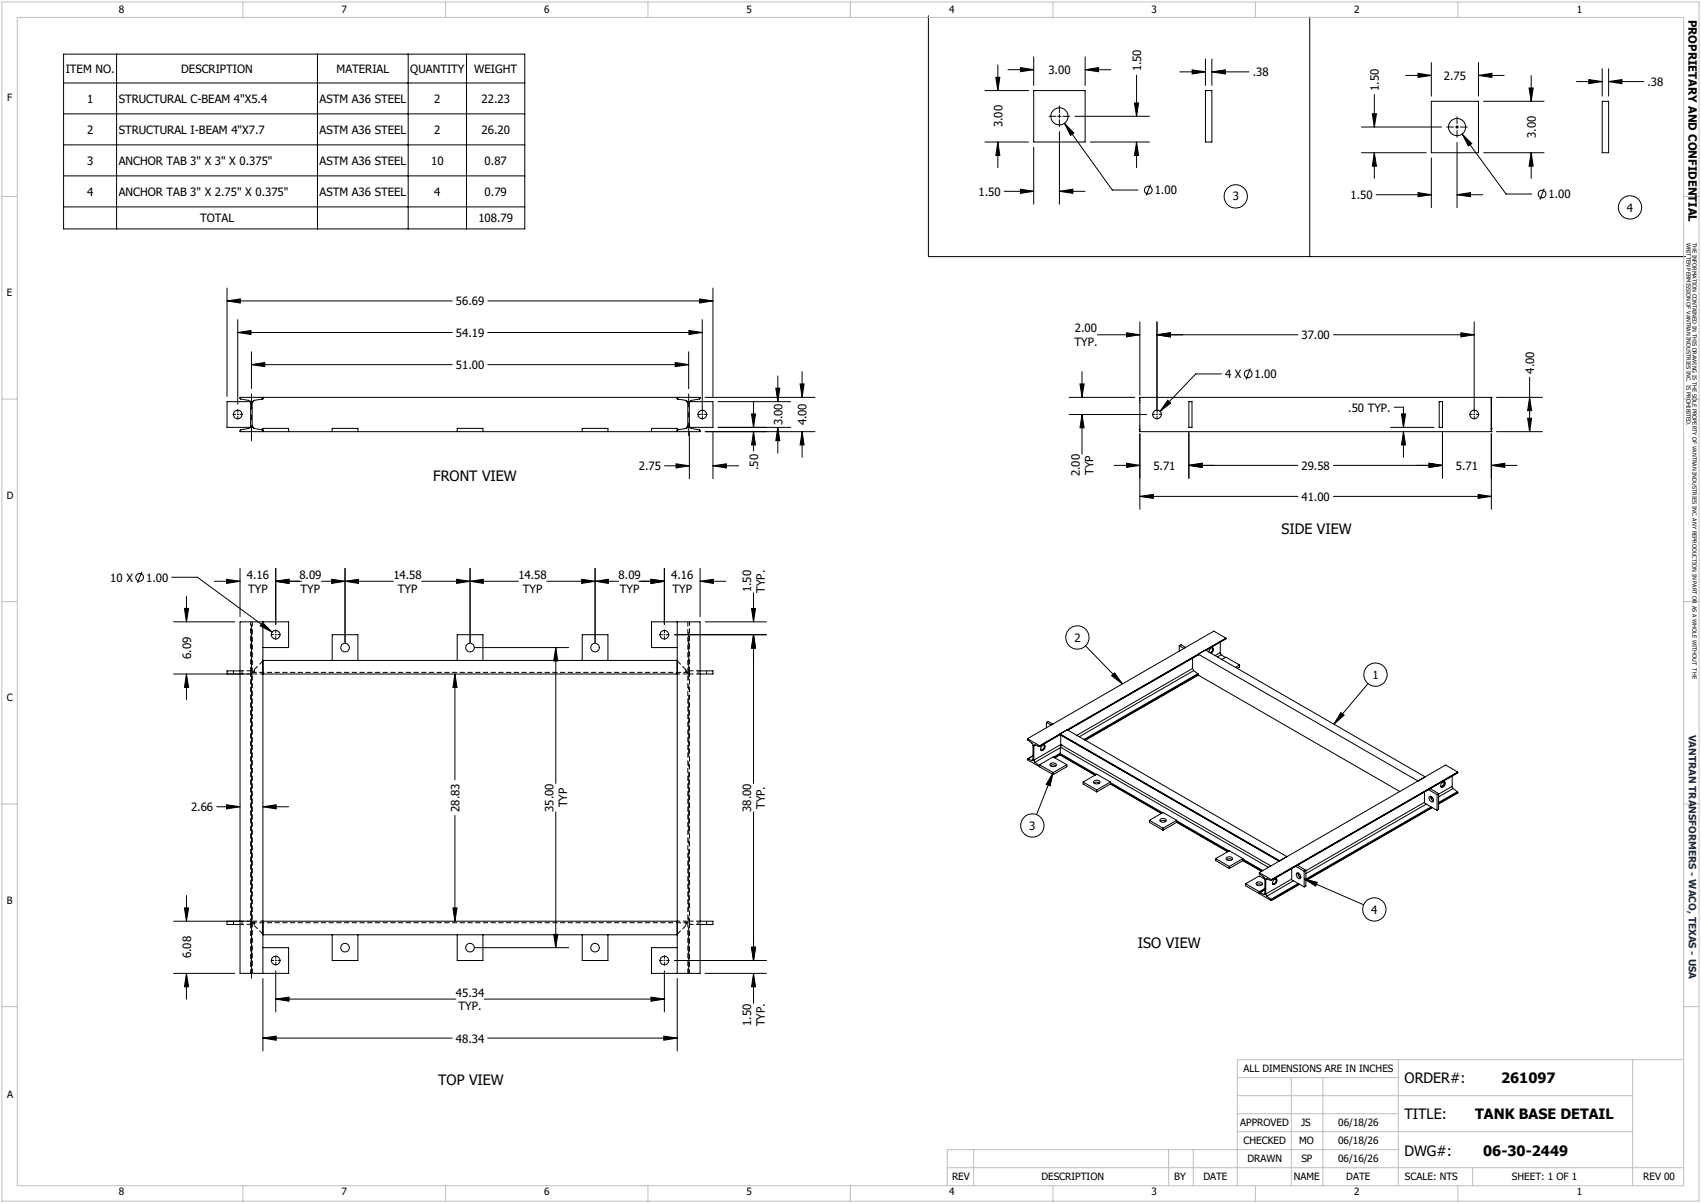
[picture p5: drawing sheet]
<svg xmlns="http://www.w3.org/2000/svg" width="420mm" height="297mm" viewBox="0 0 420 297" stroke-linecap="round" stroke-linejoin="round" font-family="sans-serif">
<path d="M61.9 153.5v12.1M170.2 153.5v12.1M59.3 165.6h2.6M59.3 166.4h2.6M172.9 166.4h-2.7M172.9 165.6h-2.7M59.3 227.4h2.6M59.3 228.2h2.6M61.9 228.2v12.1M170.2 228.2v12.1M172.9 227.4h-2.7M172.9 228.2h-2.7" fill="none" stroke="#000" stroke-width=".25" stroke-dasharray="1.3 .6" stroke-dashoffset=".3" stroke-linecap="butt"/>
<g fill="none" stroke="#000" stroke-width=".25" stroke-dasharray="1.3 .6" stroke-dashoffset=".4" stroke-linecap="butt">
<path d="M57.7 165.6v.8M59.8 166.4v-.8M61.9 166.4v-.8M62.3 166l.5-.5M169.4 165.5l.4 .5M170.2 165.6v.8M172.4 165.6v.8M174.5 166.4v-.8M57.7 227.4v.8M59.8 228.2v-.8M61.9 228.2v-.8M62.8 228.3l-.5-.5"/>
<path d="M169.8 227.8l-.4 .5M170.2 227.4v.8M172.4 227.4v.8M174.5 228.2v-.8"/>
</g>
<g fill="none" stroke="#000" stroke-width=".25" stroke-dasharray="1.3 .6" stroke-linecap="butt">
<path d="M61.9 158.8h.4M62.3 156.7h-.4M169.8 158.8h.4M170.2 156.7h-.4M62.3 166v.4M62.8 165.5v-.2M62.8 166.4h-.5M167.3 163.2h-.1M169.3 165.3l.1 .2M169.8 166v.4M169.8 166.4h-.5M61.9 237.1h.4"/>
<path d="M62.3 227.4v.4M62.3 227.4h.5M62.3 235h-.4M62.8 228.5v-.2M167.2 230.6h.1M169.3 227.4h.5M169.4 228.3l-.1 .2M169.8 227.4v.4M169.8 237.1h.4M170.2 235h-.4"/>
</g>
<path d="M61.9 166.4v61M62.8 165.3v1.1M169.3 165.3v1.1M170.2 166.4v61M62.8 227.4v1.1M169.3 227.4v1.1" fill="none" stroke="#000" stroke-width=".25" stroke-dasharray="1.3 .6" stroke-dashoffset=".6" stroke-linecap="butt"/>
<path d="M62.3 153.5v86.8M169.8 153.5v86.8M64.9 163.2l-2.1 2.1M169.3 165.3l-2-2.1M62.8 228.5l2.1 2.1M167.3 230.6l2-2.1" fill="none" stroke="#000" stroke-width=".25" stroke-dasharray="1.3 .6" stroke-dashoffset=".1" stroke-linecap="butt"/>
<path d="M62.8 166.4h2.1M167.2 166.4h2.1M64.9 227.4h-2.1M169.3 227.4h-2.1" fill="none" stroke="#000" stroke-width=".25" stroke-dasharray="1.3 .6" stroke-dashoffset=".5" stroke-linecap="butt"/>
<path d="M169.8 166h-107.5M169.8 227.8h-107.5" fill="none" stroke="#000" stroke-width=".25" stroke-dasharray="1.3 .6" stroke-dashoffset=".2" stroke-linecap="butt"/>
<g fill="none" stroke="#000" stroke-width=".25">
<path d="M15.7 13.4h113.9v43.1h-113.9zM28.8 13.4v43.1M78.4 13.4v43.1M100.8 13.4v43.1M115.2 13.4v43.1M229.2 3.9v59.5h187M245.9 19.1h1l-.5 3.3zM246.4 16v6.4M248.9 17.2h6.3M252 16.7l3.2 .5-3.2 .5zM255.2 14v7.1M267.9 17.2l3.4-.5v1z"/>
<path d="M267.9 14v7.1M267.9 17.2h6.4M280.6 18.6v10.1M291.3 17.7h6.3M294.4 17.2l3.2 .5-3.2 .6zM297.6 14.6v6.5M299.2 17.7l3.3-.5v1.1zM299.2 14.6v6.5M299.2 17.7h9.2M323.4 4.2v59.2M347.1 18.6h6.3M350.1 18.1l3.3 .5-3.3 .5z"/>
<path d="M353.4 15.4v8.3M365.1 18.6l3.3-.5v1zM365.1 15.4v8.3M365.1 18.6h6.3M378.1 18.7v6.3M392.3 19.6l3.3 .5-3.3 .6zM395.6 17v6.7M397.2 17v6.7M15.7 20.5h113.9M15.7 28.1h113.9M15.7 35.8h113.9M243.2 35.1h10.8"/>
<path d="M243.2 22.4h10.8M246.4 35.1l.5 3.3h-1zM246.4 35.1v6.3M255.2 22.4h12.7v12.7h-12.7zM255.2 36.3v14.1M259 28.7h1.7M261.2 28.7h.8M261.6 26.2v1.7M261.6 28.3v.8M261.6 29.6v1.7M261.6 32.5v17.9M262.4 28.7h1.7"/>
<path d="M262.8 30.4l2.3 2.4-.8 .6zM262.8 30.4l11.8 16.5h6.4M265.4 28.7h18.4M269.2 35.1h14.6M280.1 25.4h1l-.5 3.3zM280.6 35.1l.5 3.3h-1zM280.6 35.1v6.3M297.6 22.4h1.6v12.7h-1.6zM336.2 37.7h15.9M336.2 31.4h19.8M338.8 28.1h1.1l-.6 3.3zM339.3 37.7l.6 3.3h-1.1z"/>
<path d="M339.3 23.4v8M339.3 37.7v6.4M353.4 25h11.7v12.7h-11.7zM353.4 39v12.3M357.2 31.4h1.7M359.3 31.4h.9M359.8 28.8v1.7M359.8 30.9v.9M359.8 32.2v1.7M359.8 35.2v16.1M360.6 31.4h1.7M361 33.1l2.4 2.4-.9 .6z"/>
<path d="M361 33.1l10.9 14.8h6.3M366.3 25h14.9M366.3 37.7h14.9M377.5 21.7h1.1l-.5 3.3zM378.1 37.7l.5 3.3h-1.1zM378.1 37.7v6.4M389.3 20.1h6.3M395.6 25h1.6v12.7h-1.6zM397.2 20.1l3.3-.5v1.1zM397.2 20.1h8.7M15.7 43.4h113.9M15.7 51.1h113.9"/>
<path d="M248 47.2h7.2M252 46.7l3.2 .5-3.2 .5zM261.6 47.2l3.3-.5v1zM261.6 47.2h6.3M284.1 45.6l-1.1 2.7M339.8 48.1h13.6M350.1 47.6l3.3 .5-3.3 .5zM359.8 48.1l3.3-.5v1zM359.8 48.1h6.3M381.3 46.6l-1.1 2.7M56.1 74.3l3.2-.5v1zM56.1 71.1v26.8"/>
<path d="M56.1 74.3h55.6M58.7 78.9v20.9M120.4 74.3h55.6M172.8 73.8l3.2 .5-3.2 .5zM173.4 78.9v22.2M176 71.1v26.8M281.4 79.5v18.1M285.7 79.5v21.6M364 79.5v21.6M58.7 82.1l3.3-.5v1zM58.7 82.1h53M59.3 98.1h113.6l-.2 .4-2.2 .4-.3 .5 .1 6.1 .4 .3 2 .3 .2 .5h-113.6l.1-.5 1.9-.3 .6-.5-.1-6.2-.5-.3-1.9-.3z"/>
<path d="M61.8 99.2h-5.7v6.3h5.7M62.1 90l3.3-.5v1zM62.1 86.9v9M62.1 90h49.6M62.3 99.4v5.8M62.8 98.8l-.5 .6M62.8 98.8l-.4 .3-.1 .3M64.7 98.5l-1.9 .3M64.9 98.3v.2h-.2M64.9 98.3l-.2 .2M64.9 98.1v.2M120.4 90h49.6"/>
<path d="M120.4 82.1h53M166.7 89.5l3.3 .5-3.3 .5zM167.2 98.5h.1M167.2 98.3v.2M167.2 98.3l.2 .2M167.2 98.1v.2M167.3 98.5h.1M167.4 98.5l1.9 .3M169.3 98.8l.5 .6M169.3 98.8l.5 .3v.3M169.8 99.4v5.8M170 86.9v9.1"/>
<path d="M170.1 81.6l3.3 .5-3.3 .5zM170.3 99.2h5.7v6.3h-5.7M174.1 98.1h27.1M177.3 99.2h17.9M186.1 99.2v6.3M191.6 95.8h.9l-.4 3.4zM192.1 92.8v6.4M197.6 94.8h.9l-.5 3.3zM198 91.8v6.3M264 98.1h16.2M266.7 94.8h1l-.5 3.3zM267.2 91.8v6.3"/>
<path d="M271 82.7h10.4M278.2 82.2l3.2 .5-3.2 .5zM285.7 82.7l3.3-.5v1zM285.7 82.7h34.8M288.3 98.8l.8 .7-2.7 2.1zM293.5 99.2h.8v6.3h-.8zM301.6 92.3h-6.4l-8.8 9.3M308.7 91l-1 2.7M329.2 82.7h34.8M355.4 99.2h.8v6.3h-.8zM360.7 82.2l3.3 .5-3.3 .5zM368.2 98.1v7.1"/>
<path d="M368.2 98.1h-86.8v8.5h86.8M368.2 98.1h.1M369.5 98.1h11.4M377.7 98.1l.5 3.3h-1zM377.7 93.1v13.5M62.3 105.2l.5 .6M62.3 105.2l.1 .3 .4 .3M62.8 105.8l1.9 .3M64.7 106.1h.2M64.7 106.1l.2 .3M64.9 106.6v-.8h6.4v.8M82 106.6v-.8h6.4v.8"/>
<path d="M112.9 106.6v-.8h6.3v.8M143.8 106.6v-.8h6.3v.8M160.9 106.6v-.8h6.3v.8M164.1 115h6.1M166.9 114.5l3.3 .5-3.3 .5zM167.2 106.1h.1M167.4 106.1l-.2 .3M167.4 106.1h-.1M169.3 105.8l-1.9 .3M169.8 105.2l-.5 .6M169.8 105.2v.3l-.5 .3M170.2 106.8v11.4"/>
<path d="M174.1 106.6h27.1M176 115l3.4-.5v1zM176 106.8v11.4M176 115h6.4M177.3 105.5h17.9M185.6 102.2h.9l-.4 3.3zM186.1 106.6l.4 3.3h-.9zM186.1 106.6v4.7M192.1 105.5l.4 3.3h-.9zM192.1 105.5v6.4M198 106.6l.5 3.3h-.9zM198 106.6v6.3"/>
<path d="M264 102.3h19.1M267.2 102.3l.5 3.3h-1zM267.2 102.3v9.8M275.1 114.9h6.3M278.2 114.4l3.2 .5-3.2 .5zM281.4 107.1v18.6M293.5 114.9l3.3-.5v1zM293.5 106.8v11.3M293.5 114.9h27M329.2 114.9h27M343.4 105.5h10.7M344.2 100.5h2.3v5"/>
<path d="M346 102.2h1.1l-.6 3.3zM346.5 106.6l.6 3.3h-1.1zM346.5 106.6v6.3M352.8 114.4l3.4 .5-3.4 .5zM356.2 106.8v11.3M368.2 106.6h.1M368.2 105.8h.1M368.2 106.1v.3M368.2 105.2v.6M368.2 114.9l3.3-.5v1zM368.2 105.8v.8M368.2 107.1v18.6"/>
<path d="M368.2 114.9h6.4M369.5 106.6h11.4M377.2 103.3h1l-.5 3.3zM281.4 122.6l3.4-.5v.9zM281.4 122.6h39.1M329.2 122.6h39M364.9 122.1l3.3 .5-3.3 .4zM35 141.2l-1.1 2.7M42.4 142.5h6.4l18.4 13.6M42.9 153.5h15.1M45.5 150.2h1.1l-.6 3.3zM46 147.2v6.3"/>
<path d="M52.9 143.5h6.4M56 143l3.3 .5-3.3 .5zM59.3 140.3v12M62.1 154.2v87.3M64.8 153.7l2.4 2.4-3-1.6zM64.9 159.9h6.4v-6.4h-12v86.8h12v-6.3h-6.4M64.9 153.5v86.8M68.1 143.5l3.3-.5v1zM68.1 140.3v13.9M68.1 143.5h6.3M79.4 143.5h17.7M81.9 143l3.3 .5-3.3 .5z"/>
<path d="M85.2 143.5l3.3-.5v1zM85.2 140.3v18.3M104.1 143.5h23.9M112.7 143l3.4 .5-3.4 .5zM116.1 143.5l3.2-.5v1zM116.1 140.3v18.3M117.3 159.9h23.1M135 143.5h17.8M137.2 159.9l.5 3.3h-1zM137.2 159.9v33.5M143.6 143l3.3 .5-3.3 .5zM146.9 143.5l3.3-.5v1z"/>
<path d="M146.9 140.3v18.3M157.7 143.5h6.3M160.7 143l3.3 .5-3.3 .5zM164 140.3v13.9M166.6 156.7h22.6M167.2 159.9h-6.3v-6.4h12v86.8h-12v-6.3h6.3M167.2 153.5v86.8M172.9 143.5l3.2-.5v1zM172.9 140.3v12M172.9 143.5h6.3M174.1 153.5h15.1M185.6 150.2h.9l-.4 3.3z"/>
<path d="M186.1 156.7l.4 3.3h-.9zM186.1 146.4v7.1M186.1 156.7v36.7M268 159.5l9.1 9.3M291.2 159.4l1.1 .7M291.2 159.4l.4-.2 1.1 .6M291.2 159.4v1.4M299.3 159.9v.6l-.5 .6M301.3 158.5v2.6M302.7 157.7l-4.9 2.8M302.7 157.5l-46 26.6M302.7 157.5v.2"/>
<path d="M302.7 157.5l-3-1.7-46 26.6M302.7 157.7l-5 2.8M42.9 166.4h18.6M46 166.4l.6 3.3h-1.1zM46 166.4v6.4M59.3 165.6h-3.2v.8M64.9 166.4h102.3M64.9 163.1h102.3M82 163.1v-6.4h6.4v6.4M112.3 166.4l.6 3.3h-1.1zM112.3 166.4v26.1M112.9 163.1v-6.4h6.3v6.4"/>
<path d="M143.8 163.1v-6.4h6.3v6.4M172.9 165.6h3.1v.8h-3.1M258.4 178.4v1.3M258.4 178.4l1.1 .6M258.4 178.4l.4-.3 1.1 .7M274.5 166.8l.7-.7 1.9 2.7zM294.5 165l.2 .6M294.5 162.5v2.5M294.5 165l-28.6 16.5M294.7 165.6l1.2 .8v.3M294.7 165.6l-28.2 16.3M295.8 166.3l-28.1 16.3"/>
<path d="M295.9 161.7l-32.2 18.6M295.9 161.6l-32.3 18.6M295.9 166.7l49.7 28.7M295.9 161.5l-.1 .2M295.9 161.5l1.7-1 54.3 31.3-1.8 1zM295.9 166.7l-27.9 16.1M295.9 166.5l-28 16.2M298.5 161a.77 .77 0 0 1 .2-.8 .77 .77 0 0 1 .9-.1l-.1 .8-.5 .4M301.3 161.1l.3 .5M301.3 161.1l-1.3 .8M301.6 161.6l.9 .7M301.6 161.6l-1 .6"/>
<path d="M301.7 162.8l1-.6 3.4 2M306.1 164.2l-1 .5M306.1 164.2v.5l-.6 .3M331.1 175.9l.8 .7-2.5 2.2zM337.8 168.8l-8.4 10M53.5 199.2h5.8M56 198.7l3.3 .5-3.3 .5zM64.9 199.2l3.3-.5v1zM64.9 199.2h6.4M253.7 182.4l.1 .3 1.3 1.2v3.8h-.3M253.7 182.4l3 1.7M253.7 187.4l1.4-.8-1.3 .8"/>
<path d="M253.8 187.4l-.1 .2 6.3 3.6M253.8 187.4l1 .3M255.1 187.6l-.3 .1M255.3 184.1l.2-.2 1.2 .4M255.3 187.7l.3 .5M255.3 184.1v3.6M255.6 188.2l1 .8M255.6 183.9l-.3 .2M256.6 189l.1 .2M256.7 188.8l3.3-1.9 3.4 1.9M256.7 188.8l3.3 1.9M256.7 184.1v.2"/>
<path d="M256.7 188.8v.5M256.7 188.9l-.1 .1M257.2 184.2a.47 .47 0 0 1 .8-.2 .47 .47 0 0 1 0 .7l-.2 .2a.49 .49 0 0 1-.7 .4 .49 .49 0 0 1 0-.8zM257.8 183.9a1.08 1.08 0 0 1-.8 1.3M259.3 188.6a.8 .8 0 0 1 .9-.3 .8 .8 0 0 1 .6 .7 .87 .87 0 0 1-1.5-.3zM259.4 189.1l.4-.3 .9 .3M260 190.7l-.7 3.3-1-.4zM260 190.7v.5M260 190.7l-4.1 10.4M261.7 181.3l.1 .1M261.7 181.3l54.2 31.3M261.7 181.4l-5.1 2.9"/>
<path d="M261.7 181.3l-5 3M261.7 181.2l1.8-1 54.2 31.3-1.7 1zM261.7 181.2v.1M261.7 186.3v.1M261.7 186.4l8.7 5M261.7 186.4l-1.2 .7M261.7 186.3l8.8 5M261.7 186.3l-1.4 .7M261.8 186.1l-.1 .2M261.8 184.6v1.5M261.8 186.1l8.9 5.1M261.8 184.6l-6.2 3.6"/>
<path d="M261.8 185.9l-1.7 1M261.9 183.8v.7M261.9 183.8h.1M261.9 181.5v2.3M261.9 184.5l-.1 .1M261.9 183.8l51.9 30M261.9 184.5l51.3 29.6M261.9 183.8l-6.6 3.9M263.4 188.8l-3.4 1.9M263.4 188.8v.5l-3.4 1.9M267.4 193.1l3.4 1.9M267.4 193.1l3.4-2 3.4 2"/>
<path d="M267.4 193.1v.5l3.4 1.9M270.1 192.9a.86 .86 0 0 1 1.5 .3 .85 .85 0 0 1-.9 .4 .85 .85 0 0 1-.6-.7zM270.1 193.3l.6-.2 .8 .2M270.8 195v.5M274.2 193.1l-3.4 1.9M274.2 193.1v.5M274.2 193.6l-3.4 1.9M274.2 193.6l12.5 7.2M274.2 193.2l12.9 7.5M274.2 193.5l12.6 7.3M351.7 195.5v2.6l-29.3 16.9M351.8 198.3l3 1.8"/>
<path d="M352.1 198.5l-29.7 17.2M352.7 194.9l2.1 1.3M352.9 196.7a.82 .82 0 0 1 .9 .3 .82 .82 0 0 1 .1 .9 .89 .89 0 0 1-1-1.2zM353.1 194.7l2.1 1.2M353.3 196.6l.1 .7 .5 .5M353.3 199.2l-30.9 17.8M353.6 199.4l-31.2 17.9M353.7 199.4l-31.3 18M353.7 197l-.4 .1M353.9 197.5l-.2 .1M354.8 196.2v3.9M355.2 195.9l-.4 .3"/>
<path d="M355.2 195.9v3.9l-.4 .3M356 193.3a.48 .48 0 0 1 .8-.3 .48 .48 0 0 1 0 .8l-.2 .2a.5 .5 0 0 1-.8 .3 .5 .5 0 0 1 .1-.8zM356.2 193.1l.4 .3M356.6 193a1.08 1.08 0 0 1-.8 1.3l.6-.5M358.6 194.1l.2 .6M358.6 191.6v2.5M358.6 194.1l-3.4 2M358.8 194.7l1 .8M358.8 194.7l-3.6 2M359.8 195.5l.1 .1M359.8 195.5l-4.6 2.6M359.9 190.7l-46 26.7"/>
<path d="M359.9 190.6l-3-1.7-46 26.5M359.9 190.6l-46 26.6M359.9 190.6v.1M359.9 195.6l-4.7 2.9M359.9 190.7l-46 26.6M359.9 195.6l-4.7 2.8M112.3 201.3v26.1M137.2 200.4v33.6M186.1 200.4v36.7M283.8 202.5l3.4 2M283.8 202.5v.5l3.4 2M283.8 202.5l3.4-1.9 3.3 1.9"/>
<path d="M286.5 202.3a.86 .86 0 0 1 1.4 .4 .85 .85 0 0 1-.8 .3 .85 .85 0 0 1-.7-.6zM286.5 202.8l.5-.2 .8 .2M287.2 204.5v.5M290.5 202.5l-3.3 2M290.5 202.5v.5M290.5 203l-3.3 2M290.5 203l12.6 7.3M290.5 202.6l12.9 7.5M290.5 202.9l12.7 7.3M300.2 212l3.3 1.9M300.2 212v.5l3.3 1.9M300.2 212l3.3-2 3.4 2"/>
<path d="M302.8 211.8a.89 .89 0 0 1 1.5 .3 .84 .84 0 0 1-.9 .4 .84 .84 0 0 1-.6-.7zM302.9 212.2l.5-.2 .8 .2M303.5 213.9v.5M306.9 212l-3.4 1.9M306.9 212v.5M306.9 212.5l-3.4 1.9M306.9 212.5l4.6 2.6M306.9 212.1l4.9 2.8M306.9 212.4l4.7 2.6M307.6 218.2v.5l3.3 1.9M307.6 218.2l3.3 1.9M310.2 218a.85 .85 0 0 1 .9-.3 .85 .85 0 0 1 .6 .7 .9 .9 0 0 1-1.5-.3z"/>
<path d="M310.3 218.4l.4-.2 .9 .2M310.9 215.4v.3l1.3 1 .1 .4M310.9 215.4l3 1.8M312.3 217.1v3.6l-.3 .1M312.3 219.6l-1.3 .8M312.3 217.1l-1.4-.9-3.3 2M312.3 219.3l-1.4 .8M312.3 219.7l-1.3 .7M312.5 217.2l.2-.2 1.1 .4 .1-.1M312.5 217.2v3.5M312.8 217l-.3 .2M313.9 217.2v.1"/>
<path d="M314.2 218.2h.1M314.3 218.2h.1M314.5 217.2a.48 .48 0 0 1 .8-.2 .48 .48 0 0 1-.1 .8l-.1 .2a.5 .5 0 0 1-.8 .3 .5 .5 0 0 1 .1-.8zM314.8 217l.3 .2M314.9 217l.2 .1M315 216.9l.1 .3M315.1 217.2l-.2 .7-.4 .3h-.2M318.9 214.5v2.5l-6.4 3.7M319 217.2l3 1.8M319.4 217.4l-6.6 3.9M319.9 213.9l2.1 1.2M320.1 215.6a.84 .84 0 0 1 .9 .4 .84 .84 0 0 1-.1 1 1.06 1.06 0 0 1-.8-1.4z"/>
<path d="M320.4 213.6l2 1.2M320.5 215.5l.1 .7 .6 .5M320.5 218.1l-6.7 3.9M320.8 218.3l-6.9 3.9M320.9 218.3l-7 4.1M320.9 215.9l-.3 .2M321.2 216.4l-.3 .2M322 217l3.3 .8-.5 1zM322 215.1v3.9M322 217l14.7 6.4M322.4 214.8l-.4 .3M322.4 214.8v4l-.4 .2"/>
<path d="M42.9 227.4h18.6M45.5 224.2h1.1l-.6 3.2zM46 221.1v6.3M56.1 227.4v.8h3.2M64.9 227.4h102.3M64.9 230.8h102.3M68.1 239.7v10.1M82 230.8v6.3h6.4v-6.3M111.8 224.2h1.1l-.6 3.2zM112.9 230.8v6.3h6.3v-6.3M117.3 234h23.1M136.7 230.7h1l-.5 3.3z"/>
<path d="M143.8 230.8v6.3h6.3v-6.3M164 239.7v10.1M166.6 237.1h22.6M172.9 227.4h3.1v.8h-3.1M185.6 233.9h.9l-.4 3.2zM310.9 220.1v.5M310.9 220.6l3 1.8M311 220.4l-.1 .1M311 220.4l1 .4M312.3 220.7l-.3 .1M312.5 220.7l.3 .6M312.8 221.3l1 .7"/>
<path d="M313.8 222l.1 .2M313.9 222.2v.2M42.9 240.3h15.1M46 240.3l.6 3.3h-1.1zM46 240.3v6.4M64.9 256.3l3.3-.5v1zM64.9 241.6v17.9M64.9 256.3h46.8M68.1 246.7l3.3-.5v1zM68.1 246.7h44.4M119.6 246.7h44.4M120.4 256.3h46.8"/>
<path d="M160.7 246.2l3.3 .5-3.3 .5zM163.9 255.8l3.3 .5-3.3 .5zM167.2 241.6v17.9M174.1 240.3h15.1M186.1 240.3l.4 3.3h-.9zM186.1 240.3v7.4"/>
<circle cx="261.6" cy="28.7" r="2.12"/>
<circle cx="359.8" cy="31.4" r="2.12"/>
<circle cx="283.5" cy="46.9" r=".95"/>
<circle cx="305.1" cy="48.5" r="2.87"/>
<circle cx="380.8" cy="47.9" r=".95"/>
<circle cx="402.5" cy="51.2" r="2.88"/>
<circle cx="308.2" cy="92.3" r=".95"/>
<circle cx="58.7" cy="102.3" r="1.06"/>
<circle cx="173.4" cy="102.3" r="1.05"/>
<circle cx="285.7" cy="102.3" r="1.05"/>
<circle cx="364" cy="102.3" r="1.05"/>
<circle cx="34.5" cy="142.5" r=".95"/>
<circle cx="68.1" cy="156.7" r="1.05"/>
<circle cx="85.2" cy="159.9" r="1.06"/>
<circle cx="116.1" cy="159.9" r="1.06"/>
<circle cx="146.9" cy="159.9" r="1.06"/>
<circle cx="164" cy="156.7" r="1.06"/>
<circle cx="266" cy="157.4" r="2.87"/>
<circle cx="339.6" cy="166.6" r="2.87"/>
<circle cx="254.9" cy="203.8" r="2.88"/>
<circle cx="68.1" cy="237.1" r="1.05"/>
<circle cx="85.2" cy="234" r="1.06"/>
<circle cx="116.1" cy="234" r="1.06"/>
<circle cx="146.9" cy="234" r="1.06"/>
<circle cx="164" cy="237.1" r="1.06"/>
<circle cx="339.4" cy="224.5" r="2.88"/>
</g>
<g fill="none" stroke="#c0c0c0" stroke-width=".25">
<path d="M.5 .5h419v296h-419zM4.3 4.3h411.4v288.4h-411.4zM60 .5v3.8M110 .5v3.8M160 .5v3.8M210 .5v3.8M260 .5v3.8M310 .5v3.8M360 .5v3.8M.5 48.5h3.8M415.7 48.5h3.8M.5 98.5h3.8"/>
<path d="M415.7 98.5h3.8M.5 148.5h3.8M415.7 148.5h3.8M.5 198.5h3.8M415.7 198.5h3.8M.5 248.5h3.8M415.7 248.5h3.8M305.5 270.5h97.6M305.5 279.4h97.6M305.5 275h39.8M305.5 266.1h39.8M318.8 266.1v26.6"/>
<path d="M326.6 266.1v26.6M345.3 261.6v31.1M403.1 261.6v31.1M415.7 261.6h-110.2v31.1M60 292.7v3.8M110 292.7v3.8M160 292.7v3.8M210 292.7v3.8M233.9 288.3h181.8M240.4 283.8v8.9M260 292.7v3.8M288.5 283.8v8.9"/>
<path d="M294.6 283.8v8.9M310 292.7v3.8M345.3 283.8h-111.4v8.9M360 292.7v3.8M363.6 288.3v4.4"/>
</g>
<g fill="#000">
<path d="M252 16.7l3.2 .5-3.2 .5zM267.9 17.2l3.4-.5v1zM294.4 17.2l3.2 .5-3.2 .6zM299.2 17.7l3.3-.5v1.1zM350.1 18.1l3.3 .5-3.3 .5zM365.1 18.6l3.3-.5v1zM245.9 19.1h1l-.5 3.3zM246.4 35.1l.5 3.3h-1zM262.8 30.4l2.3 2.4-.8 .6zM280.1 25.4h1l-.5 3.3zM280.6 35.1l.5 3.3h-1zM339.3 37.7l.6 3.3h-1.1z"/>
<path d="M338.8 28.1h1.1l-.6 3.3zM361 33.1l2.4 2.4-.9 .6zM377.5 21.7h1.1l-.5 3.3zM378.1 37.7l.5 3.3h-1.1zM392.3 19.6l3.3 .5-3.3 .6zM397.2 20.1l3.3-.5v1.1zM252 46.7l3.2 .5-3.2 .5zM261.6 47.2l3.3-.5v1zM350.1 47.6l3.3 .5-3.3 .5zM359.8 48.1l3.3-.5v1zM56.1 74.3l3.2-.5v1zM172.8 73.8l3.2 .5-3.2 .5z"/>
<path d="M58.7 82.1l3.3-.5v1zM62.1 90l3.3-.5v1zM166.7 89.5l3.3 .5-3.3 .5zM170.1 81.6l3.3 .5-3.3 .5zM191.6 95.8h.9l-.4 3.4zM197.6 94.8h.9l-.5 3.3zM266.7 94.8h1l-.5 3.3zM278.2 82.2l3.2 .5-3.2 .5zM285.7 82.7l3.3-.5v1zM360.7 82.2l3.3 .5-3.3 .5zM377.7 98.1l.5 3.3h-1zM166.9 114.5l3.3 .5-3.3 .5z"/>
<path d="M176 115l3.4-.5v1zM185.6 102.2h.9l-.4 3.3zM186.1 106.6l.4 3.3h-.9zM192.1 105.5l.4 3.3h-.9zM198 106.6l.5 3.3h-.9zM267.2 102.3l.5 3.3h-1zM278.2 114.4l3.2 .5-3.2 .5zM288.3 98.8l.8 .7-2.7 2.1zM293.5 114.9l3.3-.5v1zM346.5 106.6l.6 3.3h-1.1zM346 102.2h1.1l-.6 3.3zM352.8 114.4l3.4 .5-3.4 .5z"/>
<path d="M368.2 114.9l3.3-.5v1zM377.2 103.3h1l-.5 3.3zM281.4 122.6l3.4-.5v.9zM364.9 122.1l3.3 .5-3.3 .4zM45.5 150.2h1.1l-.6 3.3zM56 143l3.3 .5-3.3 .5zM64.8 153.7l2.4 2.4-3-1.6zM68.1 143.5l3.3-.5v1zM85.2 143.5l3.3-.5v1zM81.9 143l3.3 .5-3.3 .5zM112.7 143l3.4 .5-3.4 .5zM116.1 143.5l3.2-.5v1z"/>
<path d="M137.2 159.9l.5 3.3h-1zM143.6 143l3.3 .5-3.3 .5zM146.9 143.5l3.3-.5v1zM160.7 143l3.3 .5-3.3 .5zM172.9 143.5l3.2-.5v1zM186.1 156.7l.4 3.3h-.9zM185.6 150.2h.9l-.4 3.3zM46 166.4l.6 3.3h-1.1zM112.3 166.4l.6 3.3h-1.1zM274.5 166.8l.7-.7 1.9 2.7zM331.1 175.9l.8 .7-2.5 2.2zM56 198.7l3.3 .5-3.3 .5z"/>
<path d="M64.9 199.2l3.3-.5v1zM260 190.7l-.7 3.3-1-.4zM322 217l3.3 .8-.5 1zM45.5 224.2h1.1l-.6 3.2zM111.8 224.2h1.1l-.6 3.2zM136.7 230.7h1l-.5 3.3zM185.6 233.9h.9l-.4 3.2zM46 240.3l.6 3.3h-1.1zM64.9 256.3l3.3-.5v1zM68.1 246.7l3.3-.5v1zM160.7 246.2l3.3 .5-3.3 .5zM163.9 255.8l3.3 .5-3.3 .5z"/>
<path d="M186.1 240.3l.4 3.3h-.9z"/>
</g>
<path d="M170 156.1v84.4" fill="none" stroke="#000" stroke-width=".25" stroke-dasharray="15.2 1.3 1.3 1.3" stroke-dashoffset="3.5" stroke-linecap="butt"/>
<g fill="none" stroke="#000" stroke-width=".25" stroke-dasharray="15.2 1.3 1.3 1.3" stroke-linecap="butt">
<path d="M58.3 102.3h-.9M58.7 102.3v-.2M58.7 102.3h-.2M58.7 102.3v.2M58.7 102.3h.2M58.7 101.9v-.9M58.7 102.7v.9M59.1 102.3h.9M173 102.3h-.8M173.4 102.3v-.2M173.4 102.3h-.2M173.4 102.3v.2"/>
<path d="M173.4 102.3h.2M173.4 102.7v.9M173.4 101.9v-.9M173.8 102.3h.9M285.3 102.3h-.9M285.7 102.3v-.2M285.7 102.3h-.2M285.7 102.3v.2M285.7 102.3h.2M285.7 101.9v-.9M285.7 102.7v.9M286.1 102.3h.9"/>
<path d="M363.6 102.3h-.8M364 102.3v-.2M364 102.3h-.2M364 102.3v.2M364 102.3h.2M364 101.9v-.9M364 102.7v.9M364.4 102.3h.9M67.7 156.7h-.9M68.1 156.7v-.2M68.1 156.7h-.2M68.1 156.7v.2"/>
<path d="M68.1 156.7h.2M68.1 156.3v-.9M68.1 157.1v.8M68.5 156.7h.9M163.6 156.7h-.8M164.1 156.7v-.2M164.1 156.7h-.3M164.1 156.7v.2M164.1 156.7h.2M164.1 156.3v-.9M164.1 157.1v.9M164.5 156.7h.8"/>
<path d="M67.7 237.1h-.9M68.1 237.1v-.2M68.1 237.1h-.2M68.1 237.1v.2M68.1 237.1h.2M68.1 236.7v-.9M68.1 237.5v.9M68.5 237.1h.9M163.6 237.1h-.8M164.1 237.1v-.2M164.1 237.1h-.3M164.1 237.1v.2"/>
<path d="M164.1 237.1h.2M164.1 236.7v-.8M164.1 237.5v.9M164.5 237.1h.8"/>
</g>
<path d="M62.1 97.2v11.7" fill="none" stroke="#000" stroke-width=".25" stroke-dasharray="15.2 1.3 1.3 1.3" stroke-dashoffset="11.3" stroke-linecap="butt"/>
<path d="M170 97.2v10.4" fill="none" stroke="#000" stroke-width=".25" stroke-dasharray="15.2 1.3 1.3 1.3" stroke-dashoffset="11.9" stroke-linecap="butt"/>
<g font-size="3.5">
<text x="107" y="118.8">FRONT VIEW</text>
<text x="316.4" y="131.8">SIDE VIEW</text>
<text x="281" y="234">ISO VIEW</text>
<text x="108.2" y="268">TOP VIEW</text>
<text x="346.8" y="267.4">ORDER#:</text>
<text x="370.7" y="267.4">261097</text>
<text x="346.8" y="276.2">TITLE:</text>
<text x="364.2" y="276.2">TANK BASE DETAIL</text>
<text x="346.8" y="285.4">DWG#:</text>
<text x="366.2" y="285.4">06-30-2449</text>
</g>
<g font-size="2.8">
<text x="416.9" y="4.9" transform="rotate(90 416.9 4.9)">PROPRIETARY AND CONFIDENTIAL</text>
<text x="16.2" y="18">ITEM NO.</text>
<text x="44.7" y="18">DESCRIPTION</text>
<text x="83.1" y="18">MATERIAL</text>
<text x="101.3" y="18">QUANTITY</text>
<text x="117.1" y="18">WEIGHT</text>
<text x="281.7" y="17.6" transform="rotate(-90 281.7 17.6)">1.50</text>
<text x="258.9" y="18.3">3.00</text>
<text x="309.3" y="18.8">.38</text>
<text x="340.5" y="22.4" transform="rotate(-90 340.5 22.4)">1.50</text>
<text x="356.5" y="19.7">2.75</text>
<text x="406.8" y="21.2">.38</text>
<text x="21.5" y="25.4">1</text>
<text x="29.3" y="25.4">STRUCTURAL C-BEAM 4&quot;X5.4</text>
<text x="78.9" y="25.4">ASTM A36 STEEL</text>
<text x="107.2" y="25.4">2</text>
<text x="118.9" y="25.4">22.23</text>
<text x="21.5" y="33">2</text>
<text x="29.3" y="33">STRUCTURAL I-BEAM 4&quot;X7.7</text>
<text x="78.9" y="33">ASTM A36 STEEL</text>
<text x="107.2" y="33">2</text>
<text x="118.9" y="33">26.20</text>
<text x="247.5" y="31.4" transform="rotate(-90 247.5 31.4)">3.00</text>
<text x="379.2" y="34.1" transform="rotate(-90 379.2 34.1)">3.00</text>
<text x="21.5" y="40.6">3</text>
<text x="29.3" y="40.6">ANCHOR TAB 3&quot; X 3&quot; X 0.375&quot;</text>
<text x="78.9" y="40.6">ASTM A36 STEEL</text>
<text x="106.5" y="40.6">10</text>
<text x="119.7" y="40.6">0.87</text>
<text x="21.5" y="48.3">4</text>
<text x="29.3" y="48.3">ANCHOR TAB 3&quot; X 2.75&quot; X 0.375&quot;</text>
<text x="78.9" y="48.3">ASTM A36 STEEL</text>
<text x="107.2" y="48.3">4</text>
<text x="119.7" y="48.3">0.79</text>
<text x="241.6" y="48.3">1.50</text>
<text x="285.1" y="48">1.00</text>
<text x="304.4" y="49.5">3</text>
<text x="333.5" y="49.2">1.50</text>
<text x="382.3" y="49">1.00</text>
<text x="401.7" y="52.2">4</text>
<text x="49.4" y="54.8">TOTAL</text>
<text x="118.1" y="54.8">108.79</text>
<text x="112.6" y="75.4">56.69</text>
<text x="112.6" y="83.2">54.19</text>
<text x="265.4" y="82.1">2.00</text>
<text x="321.4" y="83.8">37.00</text>
<text x="265.3" y="85.5">TYP.</text>
<text x="112.6" y="91.1">51.00</text>
<text x="302.5" y="93.4">4 X</text>
<text x="309.8" y="93.4">1.00</text>
<text x="378.8" y="92.2" transform="rotate(-90 378.8 92.2)">4.00</text>
<text x="332.9" y="101.6">.50 TYP.</text>
<text x="193.2" y="105" transform="rotate(-90 193.2 105)">3.00</text>
<text x="199.2" y="105" transform="rotate(-90 199.2 105)">4.00</text>
<text x="157.7" y="116.1">2.75</text>
<text x="187.2" y="116.1" transform="rotate(-90 187.2 116.1)">.50</text>
<text x="266.6" y="117.6" transform="rotate(-90 266.6 117.6)">2.00</text>
<text x="270" y="117.3" transform="rotate(-90 270 117.3)">TYP</text>
<text x="284.8" y="116">5.71</text>
<text x="321.4" y="116">29.58</text>
<text x="359.5" y="116">5.71</text>
<text x="321.4" y="123.6">41.00</text>
<text x="27.2" y="143.6">10 X</text>
<text x="36.1" y="143.6">1.00</text>
<text x="60.9" y="142.9">4.16</text>
<text x="73.9" y="142.9">8.09</text>
<text x="97.1" y="142.9">14.58</text>
<text x="128" y="142.9">14.58</text>
<text x="152.8" y="142.9">8.09</text>
<text x="165.7" y="142.9">4.16</text>
<text x="61.3" y="146.3">TYP</text>
<text x="74.2" y="146.3">TYP</text>
<text x="98.2" y="146.3">TYP</text>
<text x="129.1" y="146.3">TYP</text>
<text x="153.1" y="146.3">TYP</text>
<text x="166" y="146.3">TYP</text>
<text x="185.5" y="146.2" transform="rotate(-90 185.5 146.2)">1.50</text>
<text x="188.9" y="146.3" transform="rotate(-90 188.9 146.3)">TYP.</text>
<text x="265.3" y="158.4">2</text>
<text x="47.2" y="162.7" transform="rotate(-90 47.2 162.7)">6.09</text>
<text x="338.9" y="167.6">1</text>
<text x="47.2" y="200.3">2.66</text>
<text x="113.5" y="200.4" transform="rotate(-90 113.5 200.4)">28.83</text>
<text x="136.6" y="200.4" transform="rotate(-90 136.6 200.4)">35.00</text>
<text x="140" y="199.3" transform="rotate(-90 140 199.3)">TYP</text>
<text x="185.5" y="200.4" transform="rotate(-90 185.5 200.4)">38.00</text>
<text x="188.9" y="199.7" transform="rotate(-90 188.9 199.7)">TYP.</text>
<text x="254.2" y="204.8">3</text>
<text x="338.6" y="225.5">4</text>
<text x="47.2" y="236.6" transform="rotate(-90 47.2 236.6)">6.08</text>
<text x="112.6" y="246.1">45.34</text>
<text x="113.2" y="249.5">TYP.</text>
<text x="112.6" y="257.4">48.34</text>
<text x="185.5" y="253.3" transform="rotate(-90 185.5 253.3)">1.50</text>
<text x="188.9" y="253.4" transform="rotate(-90 188.9 253.4)">TYP.</text>
</g>
<g font-size="2.5">
<text x="29.3" y="3.1">8</text>
<text x="84.3" y="3.1">7</text>
<text x="134.3" y="3.1">6</text>
<text x="184.3" y="3.1">5</text>
<text x="234.3" y="3.1">4</text>
<text x="284.3" y="3.1">3</text>
<text x="334.3" y="3.1">2</text>
<text x="389.3" y="3.1">1</text>
<text x="1.8" y="25">F</text>
<text x="1.7" y="73.1">E</text>
<text x="1.7" y="123.1">D</text>
<text x="1.7" y="173.1">C</text>
<text x="1.7" y="223.1">B</text>
<text x="307" y="264.7">ALL DIMENSIONS ARE IN INCHES</text>
<text x="1.8" y="271.1">A</text>
<text x="306.2" y="278.1">APPROVED</text>
<text x="321.2" y="278">JS</text>
<text x="330.4" y="278">06/18/26</text>
<text x="307" y="282.5">CHECKED</text>
<text x="308" y="287">DRAWN</text>
<text x="320.8" y="282.5">MO</text>
<text x="321.3" y="287">SP</text>
<text x="330.4" y="282.4">06/18/26</text>
<text x="330.4" y="286.9">06/16/26</text>
<text x="235.1" y="291.3">REV</text>
<text x="257.1" y="291.3">DESCRIPTION</text>
<text x="289.9" y="291.3">BY</text>
<text x="297.1" y="291.3">DATE</text>
<text x="319.5" y="291.3">NAME</text>
<text x="332.4" y="291.2">DATE</text>
<text x="346.9" y="291.3">SCALE: NTS</text>
<text x="373.3" y="291.3">SHEET: 1 OF 1</text>
<text x="405.7" y="291.3">REV 00</text>
<text x="29.3" y="295.1">8</text>
<text x="84.3" y="295.1">7</text>
<text x="134.3" y="295.1">6</text>
<text x="184.3" y="295.1">5</text>
<text x="234.3" y="295.1">4</text>
<text x="284.3" y="295.1">3</text>
<text x="334.3" y="295.1">2</text>
<text x="389.3" y="295.1">1</text>
</g>
<text font-size="2.5" fill="#003082" x="417" y="181.4" transform="rotate(90 417 181.4)">VANTRAN TRANSFORMERS - WACO, TEXAS - USA</text>
<g font-size="1.4">
<text x="416.5" y="59.9" transform="rotate(90 416.5 59.9)">WRITTEN PERMISSION OF VANTRAN INDUSTRIES INC. IS PROHIBITED.</text>
<text x="417.9" y="59.9" transform="rotate(90 417.9 59.9)">THE INFORMATION CONTAINED IN THIS DRAWING IS THE SOLE PROPERTY OF VANTRAN INDUSTRIES INC. ANY REPRODUCTION IN PART OR AS A WHOLE WITHOUT THE</text>
</g>
</svg>
